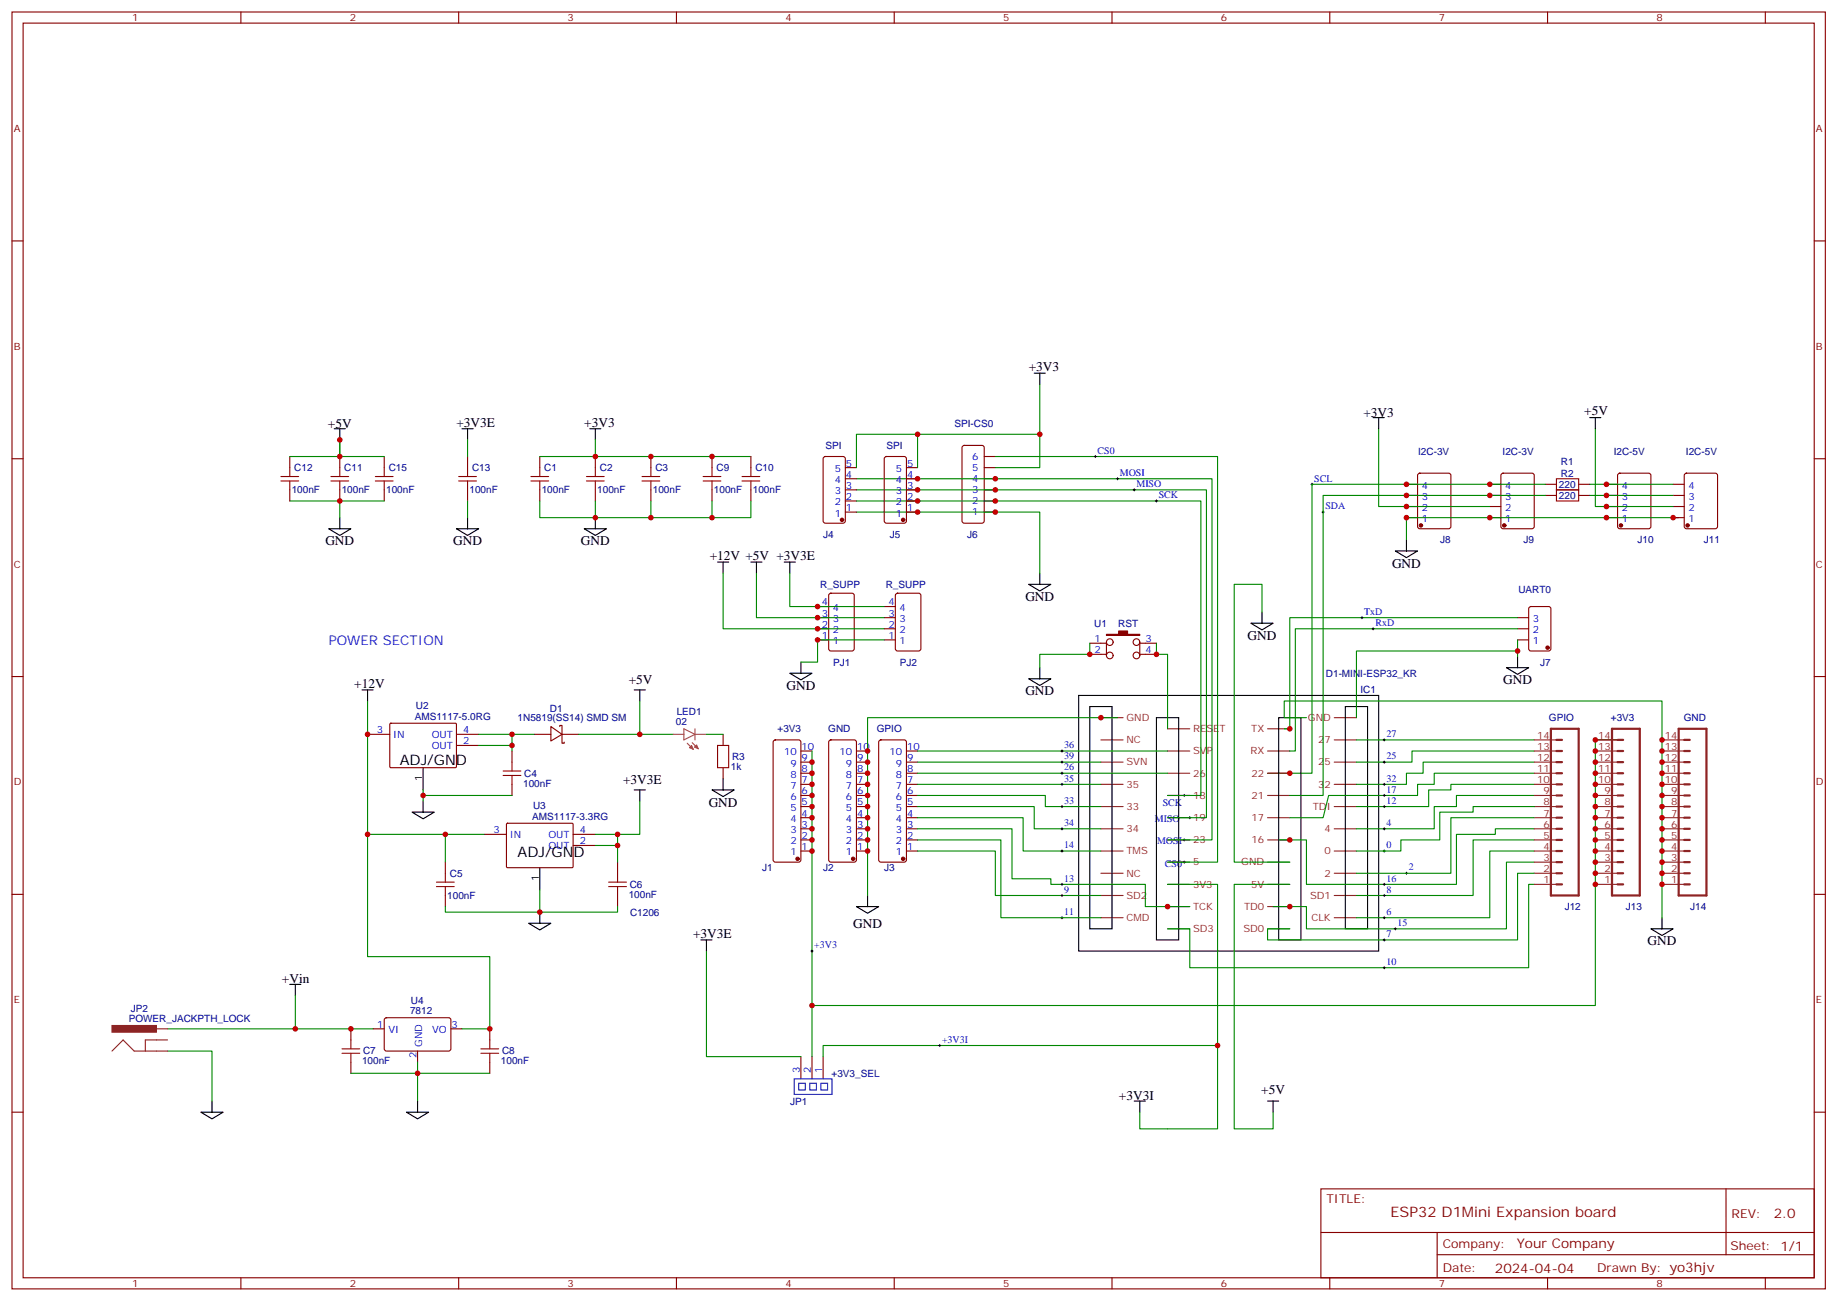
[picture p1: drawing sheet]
<svg xmlns="http://www.w3.org/2000/svg" width="584mm" height="413mm" viewBox="0 0 584 413" stroke-linecap="round" stroke-linejoin="round" font-family="sans-serif">
<g fill="none" stroke="#870000" stroke-width=".35">
<path d="M3.8 3.8h575.7v405.4h-575.7zM7.3 7.3h568.7v398.3h-568.7zM76.5 3.8v3.5M145.6 3.8v3.5M214.8 3.8v3.5M283.9 3.8v3.5M353.1 3.8v3.5M422.2 3.8v3.5M491.3 3.8v3.5M560.5 3.8v3.5M3.8 76.5h3.5M576 76.5h3.5"/>
<path d="M3.8 145.6h3.5M92 144.9v3.5M92 155.5v3.5M107.9 144.9v3.5M107.9 155.5v3.5M122 144.9v3.5M122 155.5v3.5M148.4 144.9v3.5M148.4 155.5v3.5M171.4 144.9v3.5M171.4 155.5v3.5M189 144.9v3.5"/>
<path d="M189 155.5v3.5M206.7 144.9v3.5M206.7 155.5v3.5M226.1 144.9v3.5M226.1 155.5v3.5M238.4 144.9v3.5M238.4 155.5v3.5M261.6 145.1l.4-.2h5.7l.6 .5 .1 20-.5 .6-5.9 .1-.6-.5-.1-20zM268.4 159h3.5M268.4 155.5h3.5M268.4 152h3.5M268.4 148.4h3.5"/>
<path d="M281 145.1l.4-.2h5.7l.6 .5 .1 20-.5 .6-5.9 .1-.6-.5-.1-20zM287.8 159h3.5M287.8 155.5h3.5M287.8 152h3.5M287.8 148.4h3.5M305.7 141.6l.4-.2h5.7l.6 .4 .1 23.6-.5 .6-5.9 .1-.6-.5-.1-23.5zM312.5 159h3.5M312.5 155.5h3.5M312.5 152h3.5M312.5 148.4h3.5M312.5 144.9h3.5M446.5 157.3h3.6"/>
<path d="M446.5 153.7h3.6M450.3 150.4l.5-.2h9.2l.6 .4 .1 16.5-.5 .7-9.4 .1-.7-.5v-16.5zM473 157.3h3.5M473 153.7h3.5M476.8 150.4l.4-.2h9.2l.7 .4v16.5l-.4 .7-9.5 .1-.6-.5-.1-16.5zM490.6 157.3h3.6M490.6 153.7h3.6M501.2 157.3h3.6M501.2 153.7h3.6M510 157.3h3.6M510 153.7h3.6M513.8 150.4l.5-.2h9.2l.6 .4 .1 16.5-.5 .7-9.4 .1-.7-.5v-16.5z"/>
<path d="M531.2 157.3h3.5M531.2 153.7h3.5M535 150.4l.4-.2h9.2l.7 .4v16.5l-.4 .7-9.5 .1-.6-.5-.1-16.5zM576 145.6h3.5M268.4 162.6h3.5M287.8 162.6h3.5M312.5 162.6h3.5M446.5 164.3h3.6M446.5 160.8h3.6M473 164.3h3.5M473 160.8h3.5M510 164.3h3.6"/>
<path d="M510 160.8h3.6M531.2 164.3h3.5M531.2 160.8h3.5M259.6 199.6h3.5M259.6 196.1h3.5M259.6 192.5h3.5M263.3 188.5l.5-.2h6.7l.7 .4v17.3l-.4 .6-7 .1-.6-.5-.1-17.2zM280.7 199.6h3.6M280.7 196.1h3.6M280.7 192.5h3.6M284.5 188.5l.5-.2h6.7l.6 .4 .1 17.3-.5 .6-6.9 .1-.7-.5v-17.2zM481.8 199.6h3.6"/>
<path d="M481.8 196.1h3.6M485.6 192.8l.5-.3h5.6l.7 .5v13l-.5 .6-5.8 .1-.7-.5v-12.9zM3.8 214.8h3.5M259.6 203.1h3.5M280.7 203.1h3.6M346 204.2h5.3M346 207.7h5.3M351.3 203.8v4.3M361.9 204.2h5.3M361.9 207.7h5.3M361.9 203.8v4.3M481.8 203.1h3.6"/>
<path d="M576 214.8h3.5M116.7 233.1h7.1M123.8 229.8l.3-.2h20.6l.2 .3v13.6l-.3 .2-20.7-.1-.1-.3zM144.9 236.6h7.1M144.9 233.1h7.1M162.6 238.4v3.5M169.6 233.1h5.3M174.9 230.6l3.5 2.5-3.5 2.1zM177.7 230.6v-.3h.7v5.6h.7v-.3M178.4 233.1h5.3M229.6 233.1v3.5M245.7 235.1l.5-.2h7.4l.6 .4 .1 37.7-.3 .5-.4 .2h-7.4l-.5-.2-.2-.5v-37.4z"/>
<path d="M254.3 238.4h3.5M263.3 235.1l.5-.2h7.4l.7 .4v37.7l-.2 .5-.5 .2h-7.4l-.5-.2-.2-.5v-37.4zM271.9 238.4h3.5M279.2 235.1l.5-.2h7.4l.6 .4 .1 37.7-.2 .5-.5 .2h-7.4l-.5-.2-.2-.5v-37.4zM287.8 238.4h3.5M162.6 249v3.5M229.6 243.7v3.5M254.3 259.6h3.5M254.3 256h3.5M254.3 252.5h3.5M254.3 249h3.5M254.3 245.5h3.5"/>
<path d="M254.3 241.9h3.5M271.9 259.6h3.5M271.9 256h3.5M271.9 252.5h3.5M271.9 249h3.5M271.9 245.5h3.5M271.9 241.9h3.5M287.8 259.6h3.5M287.8 256h3.5M287.8 252.5h3.5M287.8 249h3.5M287.8 245.5h3.5"/>
<path d="M287.8 241.9h3.5M141.4 273.7v3.5M153.7 264.9h7.1M160.9 261.5l.2-.2 20.7 .1 .2 .3-.1 13.6-.3 .1h-20.6l-.2-.3zM182 268.4h7M182 264.9h7M196.1 273.7v3.5M254.3 270.2h3.5M254.3 266.6h3.5M254.3 263.1h3.5M271.9 270.2h3.5M271.9 266.6h3.5"/>
<path d="M271.9 263.1h3.5M287.8 270.2h3.5M287.8 266.6h3.5M287.8 263.1h3.5M3.8 283.9h3.5M141.4 284.3v3.5M196.1 284.3v3.5M576 283.9h3.5M111.4 326.6v3.5M111.4 337.2v3.5M118.5 326.6h3.5M122.2 323.3l.5-.2h20l.5 .7-.1 9.4-.6 .5-20.1-.1-.4-.6v-9.2z"/>
<path d="M143.2 326.6h3.5M155.5 326.6v3.5M155.5 337.2v3.5M254.3 335.4v7.1M257.8 335.4v7.1M261.3 335.4v7.1M3.8 353.1h3.5M576 353.1h3.5M419.4 377.4h156.6v28.2h-156.6zM548 377.4v20.9M419.4 391.2h156.5M456.3 398.3h119.6"/>
<path d="M456.3 391.2v14.2M76.5 405.6v3.6M145.6 405.6v3.6M214.8 405.6v3.6M283.9 405.6v3.6M353.1 405.6v3.6M422.2 405.6v3.6M491.3 405.6v3.6M560.5 405.6v3.6"/>
<circle cx="352.4" cy="208.1" r="1.06"/>
<circle cx="352.4" cy="203.8" r="1.06"/>
<circle cx="360.8" cy="208.1" r="1.06"/>
<circle cx="360.8" cy="203.8" r="1.06"/>
</g>
<g fill="#870000" stroke="#870000" stroke-width=".35">
<path d="M351.3 201.4h3.9v-1.1h2.8v1.1h3.9v.3h-10.6z"/>
<circle cx="286.7" cy="272.6" r=".53"/>
<circle cx="514.6" cy="166.8" r=".53"/>
<circle cx="477.6" cy="166.8" r=".53"/>
<circle cx="451.1" cy="166.8" r=".53"/>
<circle cx="535.8" cy="166.8" r=".53"/>
<circle cx="286.7" cy="165" r=".53"/>
<circle cx="267.3" cy="165" r=".53"/>
<circle cx="270.9" cy="272.6" r=".53"/>
<circle cx="253.2" cy="272.6" r=".53"/>
<circle cx="491.3" cy="205.6" r=".53"/>
</g>
<g fill="none" stroke="#000" stroke-width=".32">
<path d="M347.4 144.9h.7M347.8 144.6v.7M354.5 152h.7M354.8 151.6v.7M359.8 155.5h.7M360.1 155.2v.7M366.8 159h.7M367.2 158.7v.7M416.2 153.7h.7M416.6 153.4v.7M419.7 162.6h.7M420.1 162.2v.7"/>
<path d="M432.1 196.1h.7M432.4 195.7v.7M435.6 199.6h.7M436 199.2v.8M336.8 238.4h.7M337.2 238.1v.7M439.1 234.9h.7M439.5 234.5v.7M336.8 249h.7M336.8 256h.7M336.8 241.9h.7M336.8 245.5h.7"/>
<path d="M337.2 241.6v.7M337.2 245.1v.7M337.2 248.6v.7M337.2 255.7v.7M375.6 252.5h.7M376 252.2v.7M377.4 259.6h.7M377.8 259.2v.7M439.1 252.5h.7M439.1 249h.7M439.1 256h.7M439.1 241.9h.7"/>
<path d="M439.5 241.6v.7M439.5 248.6v.7M439.5 252.2v.7M439.5 255.7v.7M336.8 263.1h.7M336.8 270.2h.7M337.2 262.7v.8M337.2 269.8v.7M375.6 266.6h.7M375.6 273.7h.7M376 266.3v.7M376 273.3v.7"/>
<path d="M439.1 263.1h.7M439.1 270.2h.7M439.5 262.7v.8M439.5 269.8v.7M446.2 277.2h.7M446.5 276.9v.7M336.8 291.3h.7M336.8 284.3h.7M336.8 280.7h.7M337.2 280.4v.7M337.2 283.9v.7M337.2 291v.7"/>
<path d="M439.1 291.3h.7M439.1 284.3h.7M439.1 280.7h.7M439.1 298.4h.7M439.5 280.4v.7M439.5 283.9v.7M439.5 291v.7M439.5 298v.7M442.7 294.9h.7M443 294.5v.7M257.5 301.9h.7M257.8 301.6v.7"/>
<path d="M439.1 307.2h.7M439.5 306.8v.8M298 331.9h.7M298.4 331.5v.7"/>
</g>
<g fill="none" stroke="#000" stroke-width=".35">
<path d="M328.4 118.5h3.5M330.1 118.5v3.5M106.1 136.1h3.5M107.9 136.1v3.5M146.7 136.1h3.5M148.4 136.1v3.5M187.3 136.1h3.5M189 136.1v3.5M436 132.6h3.5M437.7 132.6v3.5M504.8 132.6h3.5M506.5 132.6v3.5"/>
<path d="M104.4 167.9h7l-3.5 2.1zM107.9 164.3v3.6M144.9 167.9h7.1l-3.6 2.1zM148.4 164.3v3.6M185.5 167.9h7l-3.5 2.1zM189 164.3v3.6M227.8 178.4h3.6M229.6 178.4v3.6M238.4 178.4h3.5M240.2 178.4v3.6M249 178.4h3.5M250.8 178.4v3.6"/>
<path d="M443 174.9h7.1l-3.6 2.1zM446.5 171.4v3.5M326.6 185.5h7.1l-3.6 2.1zM330.1 182v3.5M397.2 197.8h7l-3.5 2.2zM400.7 194.3v3.5M114.9 219h3.6M116.7 219v3.5M201.4 219h3.5M203.1 219v3.5M250.8 213.7h7l-3.5 2.1zM254.3 210.2v3.5"/>
<path d="M326.6 215.5h7.1l-3.6 2.1zM330.1 211.9v3.6M478.3 211.9h7.1l-3.6 2.2zM481.8 208.4v3.5M342.5 220.8h95.2v81.1h-95.2zM346 224.3h7.1v70.6h-7.1zM367.2 227.8h7v70.6h-7zM406 227.8h7v70.6h-7zM427.1 224.3h7.1v70.6h-7.1zM130.8 257.8h7.1l-3.6 2.1zM134.3 243.7v7.1M134.3 254.3v3.5"/>
<path d="M201.4 250.8h3.5M203.1 250.8v3.5M226.1 250.8h7l-3.5 2.1zM229.6 247.2v3.6M171.4 275.4v7.1M167.9 293.1h7l-3.5 2.1zM171.4 289.6v3.5M222.5 298.4h3.6M224.3 298.4v3.5M271.9 287.8h7.1l-3.6 2.1zM275.4 284.3v3.5M524.2 294.9h7l-3.5 2.1z"/>
<path d="M527.7 291.3v3.6M92 312.5h3.5M93.8 312.5v3.5M63.8 353.1h7l-3.5 2.1zM67.3 349.5v3.6M129 353.1h7.1l-3.5 2.1zM132.6 349.5v3.6M360.1 349.5h3.5M361.9 349.5v3.6M402.4 349.5h3.6M404.2 349.5v3.6"/>
</g>
<g fill="none" stroke="#008700" stroke-width=".35">
<path d="M148.4 139.6v5.3M189 139.6v5.3h-17.6M291.3 137.9h-19.4v10.5M330.1 122v26.4h-14.1M330.1 137.9h-38.8v10.5M437.7 136.1v24.7h35.3M506.5 136.1v24.7h24.7M92 159h15.9v5.3M92 144.9h15.9v-5.3v5.3h14.1M107.9 159h14.1M148.4 159v5.3M171.4 159v5.3h35.3v-5.3"/>
<path d="M189 144.9h49.4M189 159v5.3M226.1 159v5.3M238.4 159v5.3h-31.7M271.9 155.5h111.1v104.1h-12.3M271.9 152h112.9v114.6h-14.1M271.9 159h109.4v93.5h-10.6M316 144.9h70.6v128.8h-15.9M490.6 153.7h-74v91.8h-14.2M490.6 157.3h-70.5v95.2h-10.6M504.8 153.7h26.4M504.8 157.3h26.4"/>
<path d="M271.9 162.6h58.2v19.4M533 164.3h-86.5v7.1M229.6 182v17.6h51.1M240.2 182v14.1h40.5M250.8 182v10.5h29.9M400.7 194.3v-8.8h-8.8v88.2h17.6M481.8 196.1h-72.3v35.3h-1.8M481.8 199.6h-70.5v38.8h-1.8M280.7 203.1h-21.1v7.1h-5.3M346 204.2v3.5h-15.9v4.2M367.2 204.2v3.5h3.5v23.7M481.8 206.7h-51.1v21.1"/>
<path d="M481.8 203.1v5.3M116.7 222.5v42.4h24.7M152 233.1h17.6M162.6 233.1v3.5h-10.6M162.6 236.6v1.8M203.1 222.5v10.6h-19.4M203.1 233.1h10.6M224.3 233.1h5.3M257.8 238.4v97M291.3 238.4h79.4M354.8 227.8h-79.4v56.5M414.8 227.8h-7.1v-5.3h120v68.8"/>
<path d="M430.7 234.9h56.4M487.1 238.4h-38.8v3.5h-17.6M515.3 234.9h-8.8v84.3h-248.7M134.3 250.8v1.7h28.3M134.3 252.5v1.8M203.1 254.3v10.6h-7M291.3 252.5h40.6v3.5h17.6M291.3 256h37.1v7.1h21.1M291.3 259.6h33.5v10.6h24.7M291.3 241.9h58.2M291.3 245.5h79.4M291.3 249h58.2"/>
<path d="M487.1 241.9h-35.3v3.6h-5.3v3.5h-15.8M487.1 245.5h-31.7v3.5h-5.3v3.5h-28.2l-1.8 7.1h-10.6M487.1 249h-26.4v1.8h-7.1v5.2h-22.9M487.1 252.5h-24.7v3.5h-7v7.1h-24.7M487.1 256h-19.4v1.8h-10.6v8.8h-12.3v3.6h-14.1M487.1 259.6h-26.4v17.6h-30M116.7 264.9v38.8h38.8v22.9h-8.8M153.7 264.9h-12.3v8.8M189 264.9h7.1v3.5h-7.1M196.1 268.4v5.3M291.3 270.2h24.7v14.1h33.5M291.3 266.6h26.5v24.7h31.7"/>
<path d="M291.3 263.1h30v15.9h12.4v1.7h29.9v7.1h14.2M487.1 263.1h-12.3v1.8h-12.4v15.8h-47.6v-14.1h-8.8M487.1 270.2h-14.1v21.1h-42.3M487.1 266.6h-19.4v17.7h-37M487.1 273.7h-8.8v21.2h-63.5v-7.1h-10.6M487.1 277.2h-5.3v21.2h-79.4v-3.5h7.1M141.4 287.8v1.8h30M171.4 282.5v7.1M196.1 287.8v1.8h-24.7M370.7 280.7h15.9v77.7h-24.7v-5.3M409.5 280.7h-17.6v77.7h12.3v-5.3M487.1 280.7h-1.7v26.5h-107.6v-12.3h-7.1"/>
<path d="M93.8 316v10.6M224.3 301.9v33.5h30M53.2 333.7h14.1v15.8M53.2 326.6h65.3M132.6 337.2v12.3M386.6 331.9h-125.3v3.5M111.4 340.7h44.1"/>
</g>
<g fill="none" stroke="#a10000" stroke-width=".35">
<path d="M89.2 152.7h5.6M89.2 151.3h5.6M92 148.4v2.9M92 152.7v2.8M105.1 152.7h5.6M105.1 151.3h5.6M107.9 148.4v2.9M107.9 152.7v2.8M119.2 152.7h5.6M119.2 151.3h5.6M122 148.4v2.9M122 152.7v2.8"/>
<path d="M145.6 152.7h5.7M145.6 151.3h5.7M148.4 148.4v2.9M148.4 152.7v2.8M168.6 152.7h5.6M168.6 151.3h5.6M171.4 148.4v2.9M171.4 152.7v2.8M186.2 152.7h5.6M186.2 151.3h5.6M189 148.4v2.9M189 152.7v2.8"/>
<path d="M203.8 152.7h5.7M203.8 151.3h5.7M206.7 148.4v2.9M206.7 152.7v2.8M223.2 152.7h5.7M223.2 151.3h5.7M226.1 148.4v2.9M226.1 152.7v2.8M235.6 152.7h5.6M235.6 151.3h5.6M238.4 148.4v2.9M238.4 152.7v2.8"/>
<path d="M494.2 152h7v3.5h-7zM494.2 155.5h7v3.5h-7zM227.8 236.6h3.6v7.1h-3.6zM159.7 246.2h5.7M159.7 244.8h5.7M162.6 241.9v2.9M162.6 246.2v2.8M141.4 277.2v2.8M196.1 277.2v2.8M138.6 281.4h5.6M138.6 280h5.6M141.4 281.4v2.9"/>
<path d="M193.3 281.4h5.6M193.3 280h5.6M196.1 281.4v2.9M108.6 334.4h5.6M108.6 333h5.6M111.4 330.1v2.9M111.4 334.4v2.8M152.7 334.4h5.6M152.7 333h5.6M155.5 330.1v2.9M155.5 334.4v2.8"/>
</g>
<path d="M132.6 333.7v3.5" fill="none" stroke="#600" stroke-width=".35"/>
<g fill="none" stroke="#8c2424" stroke-width=".35">
<path d="M349.5 227.8h7.1M349.5 234.9h7.1M370.7 231.4h7.1M370.7 238.4h7.1M402.4 231.4h7.1M402.4 238.4h7.1M423.6 227.8h7.1M423.6 234.9h7.1M487.1 238.4h7.1M487.1 234.9h7.1M506.5 238.4h7.1M506.5 234.9h7.1"/>
<path d="M527.7 238.4h7M527.7 234.9h7M349.5 241.9h7.1M349.5 249h7.1M349.5 256h7.1M370.7 245.5h7.1M370.7 252.5h7.1M370.7 259.6h7.1M402.4 245.5h7.1M402.4 252.5h7.1M402.4 259.6h7.1M423.6 241.9h7.1"/>
<path d="M423.6 249h7.1M423.6 256h7.1M487.1 245.5h7.1M487.1 252.5h7.1M487.1 259.6h7.1M487.1 241.9h7.1M487.1 249h7.1M487.1 256h7.1M506.5 245.5h7.1M506.5 252.5h7.1M506.5 259.6h7.1M506.5 241.9h7.1"/>
<path d="M506.5 249h7.1M506.5 256h7.1M527.7 245.5h7M527.7 252.5h7M527.7 259.6h7M527.7 241.9h7M527.7 249h7M527.7 256h7M349.5 263.1h7.1M349.5 270.2h7.1M349.5 277.2h7.1M370.7 266.6h7.1"/>
<path d="M370.7 273.7h7.1M402.4 266.6h7.1M402.4 273.7h7.1M423.6 263.1h7.1M423.6 270.2h7.1M423.6 277.2h7.1M487.1 266.6h7.1M487.1 273.7h7.1M487.1 263.1h7.1M487.1 270.2h7.1M487.1 277.2h7.1M506.5 266.6h7.1"/>
<path d="M506.5 273.7h7.1M506.5 263.1h7.1M506.5 270.2h7.1M506.5 277.2h7.1M527.7 266.6h7M527.7 273.7h7M527.7 263.1h7M527.7 270.2h7M527.7 277.2h7M349.5 284.3h7.1M349.5 291.3h7.1M370.7 280.7h7.1"/>
<path d="M370.7 287.8h7.1M370.7 294.9h7.1M402.4 280.7h7.1M402.4 287.8h7.1M402.4 294.9h7.1M423.6 284.3h7.1M423.6 291.3h7.1M487.1 280.7h7.1M506.5 280.7h7.1M527.7 280.7h7M35.6 333.7l3.5-3.6 3.5 3.6h10.6M49.7 326.6h3.5"/>
<path d="M53.2 330.1h-7.1v3.6"/>
</g>
<path d="M252.2 342.5h12v4.9h-12zM253.6 343.9h2.1v2.1h-2.1zM257.1 343.9h2.1v2.1h-2.1zM260.6 343.9h2.1v2.1h-2.1z" fill="none" stroke="#03c" stroke-width=".35"/>
<path d="M213.7 233.1h3.5M217.1 231.4l3.6 1.7-3.6 1.8zM218.2 235.9l1.9 2M219.8 235.8l1.9 1.9M220.7 231.4v3.5M220.8 233.1h3.5" fill="none" stroke="#a64a4a" stroke-width=".35"/>
<g fill="#a64a4a" stroke="#a64a4a" stroke-width=".32">
<path d="M218.9 237.3l.7-.7 .5 1.3z"/>
<path d="M220.5 237.2l.7-.7 .5 1.2z"/>
</g>
<g fill="none" stroke="#8c2424" stroke-width=".71">
<path d="M492.4 231.4h8.8v52.9h-8.8zM494.2 238.4h1.7M494.2 234.9h1.7M511.8 231.4h8.8v52.9h-8.8zM513.6 238.4h1.7M513.6 234.9h1.7M533 231.4h8.8v52.9h-8.8zM534.7 238.4h1.8M534.7 234.9h1.8M494.2 259.6h1.7M494.2 256h1.7M494.2 252.5h1.7"/>
<path d="M494.2 249h1.7M494.2 245.5h1.7M494.2 241.9h1.7M513.6 259.6h1.7M513.6 256h1.7M513.6 252.5h1.7M513.6 249h1.7M513.6 245.5h1.7M513.6 241.9h1.7M534.7 259.6h1.8M534.7 256h1.8M534.7 252.5h1.8"/>
<path d="M534.7 249h1.8M534.7 245.5h1.8M534.7 241.9h1.8M494.2 273.7h1.7M494.2 277.2h1.7M494.2 266.6h1.7M494.2 270.2h1.7M494.2 263.1h1.7M513.6 273.7h1.7M513.6 277.2h1.7M513.6 266.6h1.7M513.6 270.2h1.7"/>
<path d="M513.6 263.1h1.7M534.7 273.7h1.8M534.7 277.2h1.8M534.7 266.6h1.8M534.7 270.2h1.8M534.7 263.1h1.8M494.2 280.7h1.7M513.6 280.7h1.7M534.7 280.7h1.8"/>
</g>
<path d="M35.6 325.5h14.1v2.2h-14.1z" fill="#8c2424" stroke="#8c2424" stroke-width=".35"/>
<g fill="#c00">
<circle cx="162.6" cy="236.6" r=".88"/>
<circle cx="171.4" cy="289.6" r=".88"/>
<circle cx="196.1" cy="268.4" r=".88"/>
<circle cx="196.1" cy="264.9" r=".88"/>
<circle cx="111.4" cy="326.6" r=".88"/>
<circle cx="132.6" cy="340.7" r=".88"/>
<circle cx="155.5" cy="326.6" r=".88"/>
<circle cx="134.3" cy="252.5" r=".88"/>
<circle cx="446.5" cy="153.7" r=".88"/>
<circle cx="446.5" cy="160.8" r=".88"/>
<circle cx="510" cy="160.8" r=".88"/>
<circle cx="162.6" cy="233.1" r=".88"/>
<circle cx="446.5" cy="164.3" r=".88"/>
<circle cx="510" cy="153.7" r=".88"/>
<circle cx="510" cy="164.3" r=".88"/>
<circle cx="531.2" cy="164.3" r=".88"/>
<circle cx="510" cy="157.3" r=".88"/>
<circle cx="446.5" cy="157.3" r=".88"/>
<circle cx="316" cy="162.6" r=".88"/>
<circle cx="316" cy="159" r=".88"/>
<circle cx="316" cy="155.5" r=".88"/>
<circle cx="316" cy="152" r=".88"/>
<circle cx="291.3" cy="162.6" r=".88"/>
<circle cx="291.3" cy="159" r=".88"/>
<circle cx="291.3" cy="155.5" r=".88"/>
<circle cx="291.3" cy="152" r=".88"/>
<circle cx="386.6" cy="331.9" r=".88"/>
<circle cx="203.1" cy="233.1" r=".88"/>
<circle cx="257.8" cy="319.2" r=".88"/>
<circle cx="527.7" cy="280.7" r=".88"/>
<circle cx="527.7" cy="277.2" r=".88"/>
<circle cx="527.7" cy="273.7" r=".88"/>
<circle cx="527.7" cy="270.2" r=".88"/>
<circle cx="527.7" cy="266.6" r=".88"/>
<circle cx="527.7" cy="263.1" r=".88"/>
<circle cx="527.7" cy="259.6" r=".88"/>
<circle cx="527.7" cy="256" r=".88"/>
<circle cx="527.7" cy="252.5" r=".88"/>
<circle cx="527.7" cy="249" r=".88"/>
<circle cx="527.7" cy="245.5" r=".88"/>
<circle cx="527.7" cy="241.9" r=".88"/>
<circle cx="527.7" cy="238.4" r=".88"/>
<circle cx="527.7" cy="234.9" r=".88"/>
<circle cx="506.5" cy="280.7" r=".88"/>
<circle cx="506.5" cy="277.2" r=".88"/>
<circle cx="506.5" cy="273.7" r=".88"/>
<circle cx="506.5" cy="270.2" r=".88"/>
<circle cx="506.5" cy="266.6" r=".88"/>
<circle cx="506.5" cy="263.1" r=".88"/>
<circle cx="506.5" cy="259.6" r=".88"/>
<circle cx="506.5" cy="256" r=".88"/>
<circle cx="506.5" cy="252.5" r=".88"/>
<circle cx="506.5" cy="249" r=".88"/>
<circle cx="506.5" cy="245.5" r=".88"/>
<circle cx="506.5" cy="241.9" r=".88"/>
<circle cx="506.5" cy="238.4" r=".88"/>
<circle cx="506.5" cy="234.9" r=".88"/>
<circle cx="346" cy="207.7" r=".88"/>
<circle cx="367.2" cy="207.7" r=".88"/>
<circle cx="189" cy="164.3" r=".88"/>
<circle cx="189" cy="144.9" r=".88"/>
<circle cx="330.1" cy="137.9" r=".88"/>
<circle cx="291.3" cy="137.9" r=".88"/>
<circle cx="409.5" cy="287.8" r=".88"/>
<circle cx="370.7" cy="287.8" r=".88"/>
<circle cx="349.5" cy="227.8" r=".88"/>
<circle cx="409.5" cy="231.4" r=".88"/>
<circle cx="409.5" cy="245.5" r=".88"/>
<circle cx="409.5" cy="266.6" r=".88"/>
<circle cx="473" cy="164.3" r=".88"/>
<circle cx="473" cy="153.7" r=".88"/>
<circle cx="473" cy="157.3" r=".88"/>
<circle cx="257.8" cy="241.9" r=".88"/>
<circle cx="257.8" cy="245.5" r=".88"/>
<circle cx="257.8" cy="249" r=".88"/>
<circle cx="257.8" cy="252.5" r=".88"/>
<circle cx="257.8" cy="256" r=".88"/>
<circle cx="257.8" cy="259.6" r=".88"/>
<circle cx="257.8" cy="263.1" r=".88"/>
<circle cx="257.8" cy="266.6" r=".88"/>
<circle cx="257.8" cy="270.2" r=".88"/>
<circle cx="275.4" cy="238.4" r=".88"/>
<circle cx="275.4" cy="241.9" r=".88"/>
<circle cx="275.4" cy="245.5" r=".88"/>
<circle cx="275.4" cy="249" r=".88"/>
<circle cx="275.4" cy="252.5" r=".88"/>
<circle cx="275.4" cy="256" r=".88"/>
<circle cx="275.4" cy="259.6" r=".88"/>
<circle cx="275.4" cy="263.1" r=".88"/>
<circle cx="275.4" cy="266.6" r=".88"/>
<circle cx="275.4" cy="270.2" r=".88"/>
<circle cx="141.4" cy="264.9" r=".88"/>
<circle cx="116.7" cy="264.9" r=".88"/>
<circle cx="116.7" cy="233.1" r=".88"/>
<circle cx="481.8" cy="206.7" r=".88"/>
<circle cx="206.7" cy="164.3" r=".88"/>
<circle cx="206.7" cy="144.9" r=".88"/>
<circle cx="226.1" cy="144.9" r=".88"/>
<circle cx="226.1" cy="164.3" r=".88"/>
<circle cx="107.9" cy="144.9" r=".88"/>
<circle cx="107.9" cy="159" r=".88"/>
<circle cx="107.9" cy="139.6" r=".88"/>
<circle cx="259.6" cy="192.5" r=".88"/>
<circle cx="259.6" cy="196.1" r=".88"/>
<circle cx="259.6" cy="199.6" r=".88"/>
<circle cx="259.6" cy="203.1" r=".88"/>
<circle cx="93.8" cy="326.6" r=".88"/>
</g>
<g font-size="4.6">
<text x="126.9" y="243">ADJ/GND</text>
<text x="164.3" y="271.9">ADJ/GND</text>
</g>
<text font-size="4.6" fill="#800" x="441.5" y="386.4">ESP32 D1Mini Expansion board</text>
<g font-size="4.2">
<text x="326.6" y="117.8">+3V3</text>
<text x="503" y="131.9">+5V</text>
<text x="104.1" y="135.7">+5V</text>
<text x="144.9" y="135.4">+3V3E</text>
<text x="185.5" y="135.4">+3V3</text>
<text x="432.9" y="132.2">+3V3</text>
<text x="103.3" y="173.1">GND</text>
<text x="143.9" y="173.1">GND</text>
<text x="184.4" y="173.1">GND</text>
<text x="225.4" y="177.7">+12V +5V +3V3E</text>
<text x="442" y="180.2">GND</text>
<text x="325.5" y="190.8">GND</text>
<text x="396.1" y="203.1">GND</text>
<text x="112.5" y="218.3">+12V</text>
<text x="199.6" y="217.2">+5V</text>
<text x="249.7" y="219">GND</text>
<text x="325.5" y="220.8">GND</text>
<text x="477.2" y="217.2">GND</text>
<text x="197.8" y="249">+3V3E</text>
<text x="225" y="256">GND</text>
<text x="220.1" y="297.7">+3V3E</text>
<text x="270.9" y="294.5">GND</text>
<text x="523.1" y="300.1">GND</text>
<text x="89.5" y="312.1">+Vin</text>
<text x="400.4" y="347.4">+5V</text>
<text x="355.3" y="349.2">+3V3I</text>
</g>
<text font-size="4.2" fill="#00f" x="104.4" y="204.9">POWER SECTION</text>
<g font-size="4.2" fill="#800">
<text x="563.2" y="386.7">2.0</text>
<text x="481.6" y="396.2">Your Company</text>
<text x="474.6" y="404">2024-04-04</text>
</g>
<g font-size="3.9" fill="#800">
<text x="421.1" y="382">TITLE:</text>
<text x="549.8" y="386.7">REV:</text>
<text x="458.1" y="396.2">Company:</text>
<text x="549.4" y="396.8">Sheet: 1/1</text>
<text x="458.1" y="403.9">Date:</text>
<text x="507.1" y="403.9">Drawn By: yo3hjv</text>
</g>
<g font-size="3.2" fill="#800">
<text x="41.9" y="6.8">1</text>
<text x="111.1" y="6.8">2</text>
<text x="180.2" y="6.8">3</text>
<text x="249.3" y="6.8">4</text>
<text x="318.5" y="6.8">5</text>
<text x="387.6" y="6.8">6</text>
<text x="456.8" y="6.8">7</text>
<text x="525.9" y="6.8">8</text>
<text x="4.3" y="41.9">A</text>
<text x="576.5" y="41.9">A</text>
<text x="4.3" y="111.1">B</text>
<text x="576.5" y="111.1">B</text>
<text x="4.3" y="180.2">C</text>
<text x="576.5" y="180.2">C</text>
<text x="4.3" y="249.3">D</text>
<text x="576.5" y="249.3">D</text>
<text x="4.3" y="318.5">E</text>
<text x="576.5" y="318.5">E</text>
<text x="41.9" y="408.6">1</text>
<text x="111.1" y="408.6">2</text>
<text x="180.2" y="408.6">3</text>
<text x="249.3" y="408.6">4</text>
<text x="318.5" y="408.6">5</text>
<text x="387.6" y="408.6">6</text>
<text x="456.8" y="408.6">7</text>
<text x="525.9" y="408.6">8</text>
</g>
<g font-size="3.2" fill="#000080">
<text x="303" y="135.5">SPI-CS0</text>
<text x="262.1" y="142.5">SPI</text>
<text x="281.5" y="142.5">SPI</text>
<text x="93.4" y="149.6">C12</text>
<text x="109.3" y="149.6">C11</text>
<text x="123.4" y="149.6">C15</text>
<text x="149.9" y="149.6">C13</text>
<text x="172.8" y="149.6">C1</text>
<text x="190.4" y="149.6">C2</text>
<text x="208.1" y="149.6">C3</text>
<text x="227.5" y="149.6">C9</text>
<text x="239.8" y="149.6">C10</text>
<text x="450.3" y="144.3">I2C-3V</text>
<text x="477.1" y="144.3">I2C-3V</text>
<text x="495.6" y="147.7">R1</text>
<text x="512.3" y="144.3">I2C-5V</text>
<text x="535.3" y="144.3">I2C-5V</text>
<text x="495" y="154.9">220</text>
<text x="495.6" y="151.4">R2</text>
<text x="92.6" y="156.7">100nF</text>
<text x="108.5" y="156.7">100nF</text>
<text x="122.6" y="156.7">100nF</text>
<text x="149.1" y="156.7">100nF</text>
<text x="172" y="156.7">100nF</text>
<text x="189.6" y="156.7">100nF</text>
<text x="207.3" y="156.7">100nF</text>
<text x="226.7" y="156.7">100nF</text>
<text x="239" y="156.7">100nF</text>
<text x="495" y="158.4">220</text>
<text x="261.3" y="170.7">J4</text>
<text x="282.5" y="170.7">J5</text>
<text x="307.1" y="170.7">J6</text>
<text x="457.3" y="172.5">J8</text>
<text x="483.7" y="172.5">J9</text>
<text x="519.9" y="172.5">J10</text>
<text x="541" y="172.5">J11</text>
<text x="260.4" y="186.6">R_SUPP</text>
<text x="281.2" y="186.6">R_SUPP</text>
<text x="482.1" y="188.4">UART0</text>
<text x="347.4" y="199">U1</text>
<text x="355.1" y="199">RST</text>
<text x="264.5" y="211.5">PJ1</text>
<text x="285.7" y="211.5">PJ2</text>
<text x="421" y="214.8">D1-MINI-ESP32_KR</text>
<text x="489" y="211.3">J7</text>
<text x="431.9" y="220.1">IC1</text>
<text x="132.1" y="225.1">U2</text>
<text x="174.6" y="226.1">D1</text>
<text x="214.8" y="227.1">LED1</text>
<text x="131.7" y="228.4">AMS1117-5.0RG</text>
<text x="164.3" y="228.9">1N5819(SS14) SMD SM</text>
<text x="214.6" y="230.3">02</text>
<text x="246.9" y="232.5">+3V3</text>
<text x="263" y="232.5">GND</text>
<text x="278.4" y="232.5">GPIO</text>
<text x="491.8" y="229">GPIO</text>
<text x="511.4" y="229">+3V3</text>
<text x="534.6" y="229">GND</text>
<text x="232.1" y="244.4">1k</text>
<text x="232.4" y="241.2">R3</text>
<text x="166.1" y="249.7">100nF</text>
<text x="166.4" y="246.5">C4</text>
<text x="169.2" y="257">U3</text>
<text x="169" y="260.2">AMS1117-3.3RG</text>
<text x="142.8" y="278.4">C5</text>
<text x="200" y="281.8">C6</text>
<text x="242" y="276.6">J1</text>
<text x="261.4" y="276.6">J2</text>
<text x="280.8" y="276.6">J3</text>
<text x="142" y="285.4">100nF</text>
<text x="199.6" y="285">100nF</text>
<text x="200" y="290.7">C1206</text>
<text x="496.8" y="288.9">J12</text>
<text x="516.2" y="288.9">J13</text>
<text x="536.7" y="288.9">J14</text>
<text x="41.6" y="321.3">JP2</text>
<text x="130.2" y="321.9">7812</text>
<text x="130.4" y="318.7">U4</text>
<text x="40.9" y="324.5">POWER_JACKPTH_LOCK</text>
<text x="115.3" y="334.7">C7</text>
<text x="159.4" y="334.7">C8</text>
<text x="114.9" y="337.9">100nF</text>
<text x="159" y="337.9">100nF</text>
<text x="264" y="341.8">+3V3_SEL</text>
<text x="250.9" y="350.6">JP1</text>
</g>
<g font-size="3.2" fill="#00f">
<text x="265.1" y="149.9">5</text>
<text x="268.6" y="148.1">5</text>
<text x="284.5" y="149.9">5</text>
<text x="288" y="148.1">5</text>
<text x="308.7" y="149.5">5</text>
<text x="308.7" y="146">6</text>
<text x="348.5" y="144">CS0</text>
<text x="265.1" y="153.4">4</text>
<text x="268.6" y="155.2">3</text>
<text x="268.6" y="151.6">4</text>
<text x="284.5" y="153.4">4</text>
<text x="288" y="155.2">3</text>
<text x="288" y="151.6">4</text>
<text x="308.7" y="153">4</text>
<text x="355.5" y="151.1">MOSI</text>
<text x="360.8" y="154.6">MISO</text>
<text x="417.3" y="152.9">SCL</text>
<text x="451.4" y="155.2">4</text>
<text x="477.8" y="155.2">4</text>
<text x="514.9" y="155.2">4</text>
<text x="536" y="155.2">4</text>
<text x="265.1" y="160.4">2</text>
<text x="265.1" y="156.9">3</text>
<text x="268.6" y="158.7">2</text>
<text x="284.5" y="160.4">2</text>
<text x="284.5" y="156.9">3</text>
<text x="288" y="158.7">2</text>
<text x="308.7" y="160.1">2</text>
<text x="308.7" y="156.6">3</text>
<text x="367.9" y="158.2">SCK</text>
<text x="420.8" y="161.7">SDA</text>
<text x="451.4" y="158.7">3</text>
<text x="477.8" y="158.7">3</text>
<text x="514.9" y="158.7">3</text>
<text x="536" y="158.7">3</text>
<text x="265.1" y="164">1</text>
<text x="268.6" y="162.2">1</text>
<text x="284.5" y="164">1</text>
<text x="288" y="162.2">1</text>
<text x="308.7" y="163.6">1</text>
<text x="451.4" y="165.7">1</text>
<text x="451.4" y="162.2">2</text>
<text x="477.8" y="165.7">1</text>
<text x="477.8" y="162.2">2</text>
<text x="514.9" y="165.7">1</text>
<text x="514.9" y="162.2">2</text>
<text x="536" y="165.7">1</text>
<text x="536" y="162.2">2</text>
<text x="260.9" y="195.7">3</text>
<text x="260.9" y="192.2">4</text>
<text x="264.4" y="197.5">3</text>
<text x="264.4" y="194">4</text>
<text x="282.1" y="195.7">3</text>
<text x="282.1" y="192.2">4</text>
<text x="285.6" y="197.5">3</text>
<text x="285.6" y="194">4</text>
<text x="433.1" y="195.2">TxD</text>
<text x="486.7" y="197.5">3</text>
<text x="260.9" y="202.8">1</text>
<text x="260.9" y="199.2">2</text>
<text x="264.4" y="201">2</text>
<text x="282.1" y="202.8">1</text>
<text x="282.1" y="199.2">2</text>
<text x="285.6" y="201">2</text>
<text x="347.5" y="203.8">1</text>
<text x="363.6" y="203.8">3</text>
<text x="436.7" y="198.7">RxD</text>
<text x="486.7" y="201">2</text>
<text x="264.4" y="204.5">1</text>
<text x="285.6" y="204.5">1</text>
<text x="347.5" y="207.4">2</text>
<text x="363.6" y="207.4">4</text>
<text x="486.7" y="204.5">1</text>
<text x="119.6" y="232.8">3</text>
<text x="147" y="232.8">4</text>
<text x="440.2" y="234">27</text>
<text x="124.8" y="234.2">IN</text>
<text x="137.1" y="237.7">OUT</text>
<text x="137.1" y="234.2">OUT</text>
<text x="147" y="236.3">2</text>
<text x="248.9" y="239.8">10</text>
<text x="254.5" y="238.1">10</text>
<text x="266.6" y="239.8">10</text>
<text x="272.1" y="238.1">10</text>
<text x="282.5" y="239.8">10</text>
<text x="288" y="238.1">10</text>
<text x="337.9" y="237.5">36</text>
<text x="251" y="243.3">9</text>
<text x="254.5" y="245.1">8</text>
<text x="254.5" y="241.6">9</text>
<text x="268.6" y="243.3">9</text>
<text x="272.1" y="245.1">8</text>
<text x="272.1" y="241.6">9</text>
<text x="284.5" y="243.3">9</text>
<text x="288" y="245.1">8</text>
<text x="288" y="241.6">9</text>
<text x="337.9" y="241.1">39</text>
<text x="337.9" y="244.6">26</text>
<text x="440.2" y="241.1">25</text>
<text x="251" y="250.4">7</text>
<text x="251" y="246.9">8</text>
<text x="254.5" y="248.6">7</text>
<text x="268.6" y="250.4">7</text>
<text x="268.6" y="246.9">8</text>
<text x="272.1" y="248.6">7</text>
<text x="284.5" y="250.4">7</text>
<text x="284.5" y="246.9">8</text>
<text x="288" y="248.6">7</text>
<text x="337.9" y="248.1">35</text>
<text x="440.2" y="248.1">32</text>
<text x="440.2" y="251.6">17</text>
<text x="251" y="257.5">5</text>
<text x="251" y="253.9">6</text>
<text x="254.5" y="255.7">5</text>
<text x="254.5" y="252.2">6</text>
<text x="268.6" y="257.5">5</text>
<text x="268.6" y="253.9">6</text>
<text x="272.1" y="255.7">5</text>
<text x="272.1" y="252.2">6</text>
<text x="284.5" y="257.5">5</text>
<text x="284.5" y="253.9">6</text>
<text x="288" y="255.7">5</text>
<text x="288" y="252.2">6</text>
<text x="337.9" y="255.2">33</text>
<text x="369.2" y="255.9">SCK</text>
<text x="440.2" y="255.2">12</text>
<text x="251" y="261">4</text>
<text x="254.5" y="262.7">3</text>
<text x="254.5" y="259.2">4</text>
<text x="268.6" y="261">4</text>
<text x="272.1" y="262.7">3</text>
<text x="272.1" y="259.2">4</text>
<text x="284.5" y="261">4</text>
<text x="288" y="262.7">3</text>
<text x="288" y="259.2">4</text>
<text x="337.9" y="262.2">34</text>
<text x="366.7" y="260.8">MISO</text>
<text x="440.2" y="262.2">4</text>
<text x="156.7" y="264.5">3</text>
<text x="161.9" y="265.9">IN</text>
<text x="174.1" y="269.5">OUT</text>
<text x="174.1" y="265.9">OUT</text>
<text x="184.1" y="268">2</text>
<text x="184.1" y="264.5">4</text>
<text x="251" y="268">2</text>
<text x="251" y="264.5">3</text>
<text x="254.5" y="269.8">1</text>
<text x="254.5" y="266.3">2</text>
<text x="268.6" y="268">2</text>
<text x="268.6" y="264.5">3</text>
<text x="272.1" y="269.8">1</text>
<text x="272.1" y="266.3">2</text>
<text x="284.5" y="268">2</text>
<text x="284.5" y="264.5">3</text>
<text x="288" y="269.8">1</text>
<text x="288" y="266.3">2</text>
<text x="337.9" y="269.3">14</text>
<text x="367.4" y="268">MOSI</text>
<text x="440.2" y="269.3">0</text>
<text x="251" y="271.6">1</text>
<text x="268.6" y="271.6">1</text>
<text x="284.5" y="271.6">1</text>
<text x="369.9" y="275.1">CS0</text>
<text x="337.9" y="279.9">13</text>
<text x="440.2" y="279.9">16</text>
<text x="447.3" y="276.3">2</text>
<text x="337.9" y="283.4">9</text>
<text x="440.2" y="283.4">8</text>
<text x="337.9" y="290.4">11</text>
<text x="440.2" y="290.4">6</text>
<text x="443.7" y="294">15</text>
<text x="440.2" y="297.5">7</text>
<text x="258.5" y="301">+3V3</text>
<text x="440.2" y="306.3">10</text>
<text x="119.8" y="326.2">1</text>
<text x="123.3" y="328">VI</text>
<text x="137.2" y="328">VO</text>
<text x="143.3" y="326.2">3</text>
<text x="132.2" y="335.8" transform="rotate(-90 132.2 335.8)">2</text>
<text x="134" y="332.4" transform="rotate(-90 134 332.4)">GND</text>
<text x="299.1" y="331">+3V3I</text>
<text x="253.9" y="340.7" transform="rotate(-90 253.9 340.7)">3</text>
<text x="257.5" y="340.7" transform="rotate(-90 257.5 340.7)">2</text>
<text x="261" y="340.7" transform="rotate(-90 261 340.7)">1</text>
</g>
<g font-size="3.2" fill="#8d2323">
<text x="357.6" y="228.9">GND</text>
<text x="378.8" y="232.4">RESET</text>
<text x="397.3" y="232.4">TX</text>
<text x="415.3" y="228.9">GND</text>
<text x="357.6" y="235.9">NC</text>
<text x="378.8" y="239.5">SVP</text>
<text x="397" y="239.5">RX</text>
<text x="418.5" y="235.9">27</text>
<text x="488" y="238.1">13</text>
<text x="488" y="234.5">14</text>
<text x="507.4" y="238.1">13</text>
<text x="507.4" y="234.5">14</text>
<text x="528.6" y="238.1">13</text>
<text x="528.6" y="234.5">14</text>
<text x="357.6" y="243">SVN</text>
<text x="418.5" y="243">25</text>
<text x="488" y="245.1">11</text>
<text x="488" y="241.6">12</text>
<text x="507.4" y="245.1">11</text>
<text x="507.4" y="241.6">12</text>
<text x="528.6" y="245.1">11</text>
<text x="528.6" y="241.6">12</text>
<text x="357.6" y="250">35</text>
<text x="378.8" y="246.5">26</text>
<text x="397.4" y="246.5">22</text>
<text x="418.5" y="250">32</text>
<text x="488" y="248.6">10</text>
<text x="507.4" y="248.6">10</text>
<text x="528.6" y="248.6">10</text>
<text x="357.6" y="257.1">33</text>
<text x="378.8" y="253.6">18</text>
<text x="397.4" y="253.6">21</text>
<text x="416.8" y="257.1">TDI</text>
<text x="490" y="255.7">8</text>
<text x="490" y="252.2">9</text>
<text x="509.4" y="255.7">8</text>
<text x="509.4" y="252.2">9</text>
<text x="530.6" y="255.7">8</text>
<text x="530.6" y="252.2">9</text>
<text x="378.8" y="260.6">19</text>
<text x="397.4" y="260.6">17</text>
<text x="490" y="262.7">6</text>
<text x="490" y="259.2">7</text>
<text x="509.4" y="262.7">6</text>
<text x="509.4" y="259.2">7</text>
<text x="530.6" y="262.7">6</text>
<text x="530.6" y="259.2">7</text>
<text x="357.6" y="264.2">34</text>
<text x="378.8" y="267.7">23</text>
<text x="397.4" y="267.7">16</text>
<text x="420.5" y="264.2">4</text>
<text x="490" y="269.8">4</text>
<text x="490" y="266.3">5</text>
<text x="509.4" y="269.8">4</text>
<text x="509.4" y="266.3">5</text>
<text x="530.6" y="269.8">4</text>
<text x="530.6" y="266.3">5</text>
<text x="357.6" y="271.2">TMS</text>
<text x="378.8" y="274.7">5</text>
<text x="394.1" y="274.7">GND</text>
<text x="420.5" y="271.2">0</text>
<text x="490" y="273.3">3</text>
<text x="509.4" y="273.3">3</text>
<text x="530.6" y="273.3">3</text>
<text x="357.6" y="278.3">NC</text>
<text x="378.8" y="281.8">3V3</text>
<text x="397.2" y="281.8">5V</text>
<text x="420.5" y="278.3">2</text>
<text x="490" y="280.4">1</text>
<text x="490" y="276.9">2</text>
<text x="509.4" y="280.4">1</text>
<text x="509.4" y="276.9">2</text>
<text x="530.6" y="280.4">1</text>
<text x="530.6" y="276.9">2</text>
<text x="357.6" y="285.3">SD2</text>
<text x="415.9" y="285.3">SD1</text>
<text x="357.6" y="292.4">CMD</text>
<text x="378.8" y="288.9">TCK</text>
<text x="395" y="288.9">TD0</text>
<text x="416.4" y="292.4">CLK</text>
<text x="378.8" y="295.9">SD3</text>
<text x="394.8" y="295.9">SD0</text>
</g>
<g font-size="3.2">
<text x="134" y="247.8" transform="rotate(-90 134 247.8)">1</text>
<text x="171" y="279.6" transform="rotate(-90 171 279.6)">1</text>
</g>
</svg>
